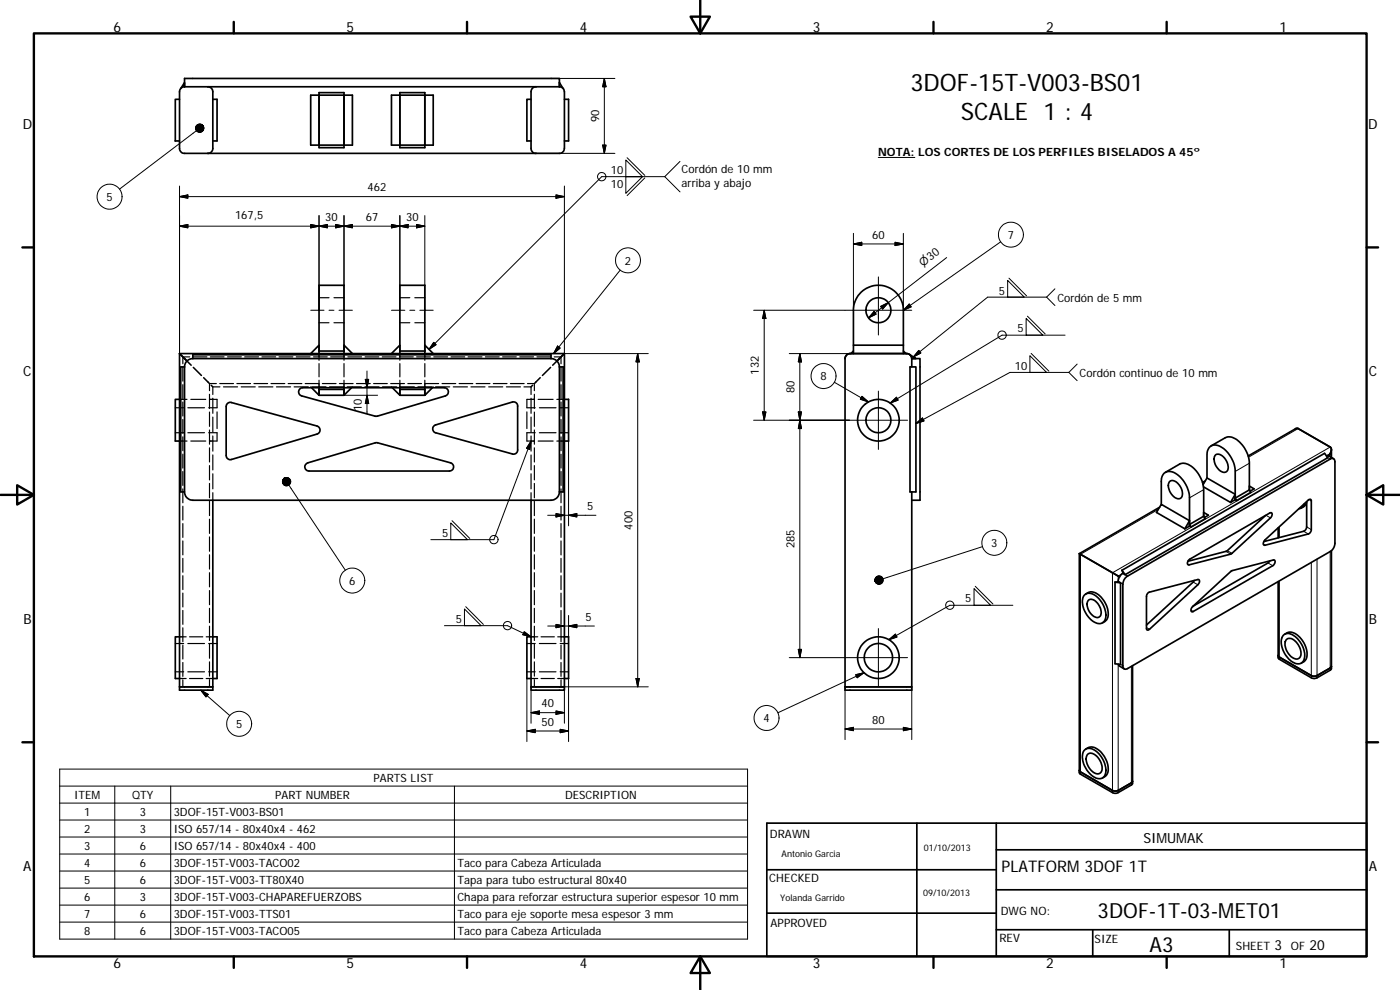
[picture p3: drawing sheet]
<svg xmlns="http://www.w3.org/2000/svg" width="420mm" height="297mm" viewBox="0 0 420 297" stroke-linecap="round" stroke-linejoin="round" font-family="sans-serif">
<g fill="none" stroke="#000" stroke-width=".51">
<path d="M53.9 29.8h-1.3v12.5h1.3M55.4 26v-1.2l-1.2 1.8M55.4 26v-2.5h2.1h110.4v2.5M62.4 26a1.48 1.48 0 0 1 1.5 1.5v17a1.48 1.48 0 0 1-1.5 1.5M63.9 29.8h1.2v12.5h-1.2M95.7 27.8h7.5v16.5h-7.5zM103.2 28.6v14.9h2.6v-14.9h-10.1M120 27.8h7.5v16.5h-7.5zM127.5 28.6v14.9h2.5v-14.9h-10M159.4 29.8h-1.3v12.5h1.3M160.9 26a1.45 1.45 0 0 0-1.5 1.5v17a1.45 1.45 0 0 0 1.5 1.5M167.9 26v-1.2l1.1 1.8"/>
<path d="M167.9 26a1.52 1.52 0 0 1 1.5 1.5v17a1.52 1.52 0 0 1-1.5 1.5h-112.5a1.48 1.48 0 0 1-1.5-1.5v-17a1.48 1.48 0 0 1 1.5-1.5M167.9 26h-112.5M169.4 29.8h1.2v12.5h-1.2M103.2 43.5h-10v-14.9h2.5v14.9M127.5 43.5h-10v-14.9h2.5v14.9M53.9 106.1h115.5M53.9 119.8h-1.3v12.5h1.3M53.9 106.1l2.2 2.2M53.9 106.1v101h10v-1h-1.5M55.4 110.1h-1.2v37.5h1.2M55.4 110.1v37.5a2.51 2.51 0 0 0 2.5 2.5h107.5a2.51 2.51 0 0 0 2.5-2.5M57.9 107.6v-1.2h107.5v1.2"/>
<path d="M57.9 107.6a2.51 2.51 0 0 0-2.5 2.5M57.9 107.6h107.5M89.9 116.7l1-.4h42.4a1.25 1.25 0 0 1 1.3 1.1 1.25 1.25 0 0 1-.9 1.4l-20.9 6.1-22.3-6.1a1.26 1.26 0 0 1-.6-2.1zM93.2 106.1l2.5-2.5v1.7v-19.7h7.5v19.7h-7.5v.8M93.5 116.3l2.2 2.3M95.7 116.3v2.3M103.2 106.1v-2.5l2.6 2.5M103.2 116.3v.5h-7.5M105.5 116.3l-2.3 2.3v-1.8v1.8h-7.5M117.5 106.1l2.5-2.5v1.7v-19.7h7.5v20.5M117.7 116.3l2.3 2.3M120 116.3v2.3"/>
<path d="M127.5 105.3h-7.5v.8M127.5 103.6l2.5 2.5M127.5 116.3v.5h-7.5M129.8 116.3l-2.3 2.3v-1.8v1.8h-7.5M165.4 107.6a2.51 2.51 0 0 1 2.5 2.5M167.9 110.1h1.1v37.5h-1.1M167.9 110.1v37.5M169.4 119.8h1.2v12.5h-1.2M169.4 106.1l-2.3 2.2M169.4 106.1v100M256.1 103.6v-10.5a7.5 7.5 0 0 1 7.5-7.5 7.5 7.5 0 0 1 7.5 7.5v13M256.1 105.3l-.7 .8"/>
<path d="M271.1 103.6h-15v2.5M271.1 105.3l.8 .8M273.1 110.1h1.8v37.5h-1.8zM273.1 106.4l1.8 1.2h-1.3M273.6 107.6a1.56 1.56 0 0 0-1.5-1.5h-17a1.56 1.56 0 0 0-1.5 1.5v99.5h20v-1h-18.5M273.6 107.6v2.5M273.6 107.6h2.5v42.5h-2.5M68.3 121.1l.6-.4 .6 .1 25.6 7a1.26 1.26 0 0 1 .9 1.2 1.26 1.26 0 0 1-.8 1.2l-25.7 7.7a1.26 1.26 0 0 1-1.6-1.2v-14.7zM91.9 139.2l21-6.4 22.3 6.1a1.25 1.25 0 0 1 .9 1.3 1.25 1.25 0 0 1-1.2 1.1h-42.2a1.23 1.23 0 0 1-1.1-.8 1.23 1.23 0 0 1 .3-1.3zM130.3 127.7l23.5-7.1a1.23 1.23 0 0 1 1.6 1.2v13.2a1.21 1.21 0 0 1-1.6 1.2l-23-6.3a1.22 1.22 0 0 1-.5-2.2zM363.5 133.8l4.2-2.5a4 4 0 0 1 4.6 1.7 9.5 9.5 0 0 1 2.7 6v8M364.8 136.5a2.56 2.56 0 0 1 3.2 1.7 2.35 2.35 0 0 1-.2 3.5 3.6 3.6 0 0 1-3.4-3.6v-1z"/>
<path d="M374.6 136.8l14.7-8.3 9.9 5.6a1.39 1.39 0 0 1 0 2l-.4 .7M398.1 136.8h.7M398.8 136.8l1.4 .8M399.6 134.9v2.3M63.9 150.1v56h-1.5M159.4 150.1v56h1.5M273.6 147.6v58.5h-18.5M348 152.2l-24.1 13.9M348.5 151.3l8.5 4.9-1.4 2.5-8.5-4.9zM348.5 151.3v-6.8a2.59 2.59 0 0 1 1.3-2.8 2.59 2.59 0 0 1 3 .3 9.3 9.3 0 0 1 4.2 7.4v8.5M349.7 141.7l4.3-2.4a4.3 4.3 0 0 1 5 2 9.6 9.6 0 0 1 2.2 5.6v8M351 144.6a1.88 1.88 0 0 1 2.8 .8 3.1 3.1 0 0 1 .5 4.1 2.72 2.72 0 0 1-3.2-1.9 2.99 2.99 0 0 1-.1-3z"/>
<path d="M357 157.9l.4 .2M357 157.9l-1.4 .8M361 145.4l1.2-2 8.5 4.9M361.2 146.1l8.1 4.6M361.2 154.9l-4.2 2.5 .4 .7M361.2 154.9l.5 .7-4.3 2.5M361.2 154.9v-1.1l1.5 .8-1.2 .7M361.7 144.3l-.8 .5M362.2 143.4v-6.9a2.57 2.57 0 0 1 1.3-2.7 2.57 2.57 0 0 1 3 .3 9.2 9.2 0 0 1 4.2 7.4v8.4M370.7 149.9l-1.4 .8M370.7 148.3v1.6M370.7 149.9l.4 .3"/>
<path d="M370.7 148.3l-1.4 2.4M375 147v-1.2l1.4 .9-1.2 .7M375 147l-4.3 2.5 .4 .7M375 147l.4 .7-4.3 2.5M379.8 154.7l-11.7 10.7-11.6 3M383.6 158.4v3M391.5 151.2a1.93 1.93 0 0 1-1.7 1.5M392.1 150.8l-.4 .8-1.1 .8M392.1 150.5v7.6a1.49 1.49 0 0 1-.9 1.3l-11.9 3.1M323.9 166.1v65.8l10.4 6.1 1.3-.2 4.3-2.6v-35.5M323.9 166.1l12.1 7M325.4 178.6a2.94 2.94 0 0 1 4.2 .9 6.7 6.7 0 0 1 2 6.6 2.2 2.2 0 0 1-3.5 .4 6.8 6.8 0 0 1-2.9-7.7z"/>
<path d="M325.8 178.2a3.4 3.4 0 0 1 5 1.4 6.1 6.1 0 0 1 1.4 6.2l-1.3 1.1M334.6 174.7v24.5l1.7 .1v-24.4M334.6 174.7l1.7 .2M335.6 174.5l-1 .2M335.6 174.5l.7 .4M336.7 171.1l60.8-35.1 1 1.3-60.8 35.1M336.7 171.1l1 1.3M336.7 171.1l.3 .9M337 172l.7 .4M337 172a3.1 3.1 0 0 0-1.4 2.5M337.7 173.4l.7-.6 60.8-35.1a.86 .86 0 0 1 1-.1 .86 .86 0 0 1 .4 1v24.4a3 3 0 0 1-1.4 2.5l-60.8 35.1a.87 .87 0 0 1-1 .1 .87 .87 0 0 1-.4-.9v-24.5zM344.5 178l.3-.3 14.7-3.8a.75 .75 0 0 1 .6 .6 .75 .75 0 0 1-.5 .8l-14.6 13.5a.48 .48 0 0 1-.6 .3 .48 .48 0 0 1-.3-.5v-9.6z"/>
<path d="M356.7 168.1l24.4-14.2a.55 .55 0 0 1 .7 .2 .55 .55 0 0 1-.1 .7l-12.1 11.3-12.7 3.4a.75 .75 0 0 1-.6-.7 .75 .75 0 0 1 .4-.7zM358.4 174.2l-14.3 13.3M379.6 162l13.1-12a.47 .47 0 0 1 .5-.2 .47 .47 0 0 1 .3 .5v8.8l-.5 .9-13.3 3.6a.74 .74 0 0 1-.6-.6 .74 .74 0 0 1 .4-.8zM381.1 168.3l-.6 .6-22.5 13M399.6 165.2v35.4l-.4 .5-4.2 2.4-.7 .1-.8-.2-9.9-6v-22.9M53.9 191.1h-1.3v12.5h1.3M63.9 191.1h1.2v12.5h-1.2M159.4 191.1h-1.3v12.5h1.3M169.4 191.1h1.2v12.5h-1.2M326.7 180a2.51 2.51 0 0 1 3.2 1.7 2.37 2.37 0 0 1-.2 3.5 3.8 3.8 0 0 1-3.4-4.2zM335.6 199.3l.3 .5 1.5 .9M357.7 182.2l11.9-10.9 12.6-3.3a.76 .76 0 0 1 .6 .7 .76 .76 0 0 1-.5 .8l-24.2 14a.6 .6 0 0 1-.8-.3 .6 .6 0 0 1 .3-.8z"/>
<path d="M383.6 196.7l.4 .5 9.5 5.5-9.5-5.5zM385.3 190.5a3.2 3.2 0 0 1 4.2 1.2 6.4 6.4 0 0 1 1.6 6.7 2.57 2.57 0 0 1-4-.3 6.7 6.7 0 0 1-2.2-7.1zM385.5 190.3a3.3 3.3 0 0 1 4.7 1 6.6 6.6 0 0 1 1.7 6.6l-1.3 1M386 192a2.04 2.04 0 0 1 3.1 .7 4.1 4.1 0 0 1 .9 4.7 2.51 2.51 0 0 1-3.4-1.4 4 4 0 0 1-.6-4zM399.6 199.9l-.4 .5-4.2 2.4-1.5-.1M53.9 206.1h8.5M160.9 206.1h8.5M160.9 206.1h-1.5v1h10v-1M253.6 206.1h1.5zM323.9 231.1l.2 .4 9.8 5.7-9.8-5.7zM325.4 225.1a2.94 2.94 0 0 1 4.2 .9 6.7 6.7 0 0 1 2 6.7 2.42 2.42 0 0 1-3.9 0 6.7 6.7 0 0 1-2.5-7.4zM325.8 224.7a3.3 3.3 0 0 1 4.7 1 6.5 6.5 0 0 1 1.7 6.6l-1.3 1.1"/>
<path d="M326.5 226.3a2.63 2.63 0 0 1 3.4 1.6 3.2 3.2 0 0 1 .2 4.1 2.86 2.86 0 0 1-3.4-1.9 3.4 3.4 0 0 1-.2-3.8zM339.9 234.4l-.4 .5-3.9 2.3-1 .2-.7-.2M230.1 247h180v40h-180zM275.2 247v40M299 255h111.1M299 247v40M230.1 274h68.9M230.1 261h68.9M299 279h111.1M299 267h111.1M327.9 279v8M368.9 279v8"/>
<circle cx="263.6" cy="93.1" r="3.8"/>
<circle cx="263.6" cy="126.1" r="6.3"/>
<circle cx="263.6" cy="126.1" r="3.8"/>
<circle cx="263.6" cy="197.3" r="6.2"/>
<circle cx="263.6" cy="197.3" r="4.2"/>
</g>
<g fill="none" stroke="#000" stroke-width=".36">
<path d="M95.7 89.3h3M95.7 96.8h3M100.2 89.3h3M100.2 96.8h3M120 89.3h3M120 96.8h3M124.5 89.3h3M124.5 96.8h3M53.9 119.8h2.2M54.9 110.2v4.2M54.9 115.4v4.2M56.1 108.3l1.3 1.3"/>
<path d="M56.9 107.1h-2v2.1M57.3 119.8h4.5M58 107.1h4.1M58 110.2l2.5 2.5M61.1 113.3l1.8 1.8M62.9 119.8h2.2v2.5h-2.5M62.9 115.1v2.1M62.9 118.3v4.3M62.9 115.1h2M63.1 107.1h4.1M63.4 115.6l.5 .5M63.9 116.1h2.1"/>
<path d="M63.9 116.1v2.3M63.9 119.5v4.5M65.9 115.1h4.2M67.1 116.1h4.2M68.3 107.1h4.1M71.1 115.1h4.1M72.4 116.1h4.2M73.4 107.1h4.2M76.2 115.1h4.1M77.6 116.1h4.3M78.6 107.1h4.1M81.3 115.1h4.2"/>
<path d="M83 116.1h4.2M83.7 107.1h4.2M86.5 115.1h4.1M88.3 116.1h4.2M88.9 107.1h4.2M91.6 115.1h4.1M93.2 116.1l.1 .1M93.4 116.2l.1 .1M93.6 116.1h4.2M94.1 107.1h4.1M95.7 106.1v2M95.7 109.1v4"/>
<path d="M95.7 114.1v2.2M96.7 115.1h4.1M98.9 116.1h4.2M99.2 107.1h4.2M101.9 115.1h4.1M103.2 106.1v2M103.2 109.1v4M103.2 114.1v2.2M104.2 116.1h4.2M104.4 107.1h4.1M105.6 116.2l-.1 .1M105.8 116.1l-.1 .1"/>
<path d="M107 115.1h4.1M109.5 116.1h4.3M109.6 107.1h4.1M112.1 115.1h4.1M114.7 107.1h4.1M114.8 116.1h4.3M117.3 115.1h4.1M117.5 116.1l.1 .1M117.7 116.2v.1M119.9 107.1h4.1M120 106.1v2M120 109.1v4"/>
<path d="M120 114.1v2.2M120.1 116.1h4.2M122.4 115.1h4.1M125 107.1h4.2M125.4 116.1h4.3M127.5 106.1v2M127.5 109.1v4M127.5 114.1v2.2M127.5 115.1h4.1M129.8 116.2v.1M130 116.1l-.1 .1M130.2 107.1h4.1"/>
<path d="M130.7 116.1h4.3M132.7 115.1h4.1M135.3 107.1h4.2M136 116.1h4.3M137.8 115.1h4.1M140.5 107.1h4.1M141.3 116.1h4.3M142.9 115.1h4.1M145.7 107.1h4.1M146.7 116.1h4.2M148 115.1h4.2M150.8 107.1h4.1"/>
<path d="M152 116.1h4.2M153.2 115.1h4.1M156 107.1h4.1M157.2 116.1h2.2M158.3 115.1h2.1M159.4 116.1v2.3M159.4 119.5v4.5M159.9 115.6l-.5 .5M160.4 119.8h-2.3v2.5h2.5M160.4 115.1v2.1M160.4 118.3v4.3M161.2 107.1h4.1"/>
<path d="M161.5 119.8h4.5M162.1 113.3l-1.7 1.8M165.3 110.2l-2.5 2.5M166.3 107.1h2.1v2.1M167.1 119.8h2.3M167.1 108.3l-1.2 1.3M168.4 110.2v4.2M168.4 115.4v4.2M52.6 129.8h2.5M52.6 122.3h2.5M53.9 132.3h2.2M54.9 120.6v4.2"/>
<path d="M54.9 125.9v4.1M54.9 131.1v4.1M54.9 136.3v4.1M56.4 122.3h5M56.4 129.8h5M57.3 132.3h4.5M62.6 129.8h2.5v2.5h-2.2M62.9 123.6v4.3M62.9 129v4.3M62.9 134.4v4.2M62.9 139.7v4.3M63.9 125.1v4.6"/>
<path d="M63.9 130.8v4.6M63.9 136.5v4.5M65.1 123.6v5M158.1 123.6v5M159.4 125.1v4.6M159.4 130.8v4.6M159.4 136.5v4.5M160.4 123.6v4.3M160.4 129v4.3M160.4 134.4v4.2M160.4 139.7v4.3M160.6 129.8h-2.5v2.5h2.3"/>
<path d="M161.5 132.3h4.5M161.9 122.3h5M161.9 129.8h5M167.1 132.3h2.3M168.1 122.3h2.5M168.1 129.8h2.5M168.4 120.6v4.2M168.4 125.9v4.1M168.4 131.1v4.1M168.4 136.3v4.1M54.9 141.5v4.1M54.9 146.7v4.2"/>
<path d="M54.9 151.9v4.1M54.9 157.1v4.1M62.9 145.1v4.3M62.9 150.4v4.3M62.9 155.8v4.2M63.9 142.2v4.5M63.9 147.8v2.3M159.4 142.2v4.5M159.4 147.8v2.3M160.4 145.1v4.3M160.4 150.4v4.3M160.4 155.8v4.2"/>
<path d="M168.4 141.5v4.1M168.4 146.7v4.2M168.4 151.9v4.1M168.4 157.1v4.1M54.9 162.3v4.2M54.9 167.5v4.2M54.9 172.7v4.2M54.9 177.9v4.2M62.9 161.1v4.3M62.9 166.5v4.3M62.9 171.8v4.3M62.9 177.2v4.2"/>
<path d="M160.4 161.1v4.3M160.4 166.5v4.3M160.4 171.8v4.3M160.4 177.2v4.2M168.4 162.3v4.2M168.4 167.5v4.2M168.4 172.7v4.2M168.4 177.9v4.2M52.6 193.1h2.5M53.9 191.1h2M54.9 183.2v4.1M54.9 188.4v4.1"/>
<path d="M54.9 193.6v4.1M54.9 198.8v4.1M56.4 193.1h5M56.9 191.1h4M61.9 191.1h2M62.6 193.1h2.5M62.9 182.5v4.3M62.9 187.9v4.3M62.9 193.2v4.3M62.9 198.6v4.3M158.1 193.1h2.5M159.4 191.1h2"/>
<path d="M160.4 182.5v4.3M160.4 187.9v4.3M160.4 193.2v4.3M160.4 198.6v4.3M161.9 193.1h5M162.4 191.1h4M167.4 191.1h2M168.1 193.1h2.5M168.4 183.2v4.1M168.4 188.4v4.1M168.4 193.6v4.1M168.4 198.8v4.1"/>
<path d="M52.6 201.6h2.5M53.9 203.6h2M54.9 204v2.1M56.4 201.6h5M56.9 203.6h4M61.9 203.6h2M62.6 201.6h2.5M62.9 203.9v2.2M158.1 201.6h2.5M159.4 203.6h2M160.4 203.9v2.2M161.9 201.6h5"/>
<path d="M162.4 203.6h4M167.4 203.6h2M168.1 201.6h2.5M168.4 204v2.1"/>
</g>
<g fill="none" stroke="#000" stroke-width=".3">
<path d="M58.9 39.2l-23 17.5M165.4 23.5h19.1M181.4 23.5l.5 2.5h-1zM181.4 23.5v22.5M53.9 59h115.5M53.9 55.8v50.3M53.9 59l2.5-.5v1zM160.9 46h23.6M166.9 58.5l2.5 .5-2.5 .5zM169.4 55.8v50.3h25.2M180.9 43.5h1l-.5 2.5zM187.8 48l5 5h-5z"/>
<path d="M187.8 53h5l-5 5zM188.2 47.3l5.3 5.3M193.5 53.4l-5.3 5.3M199.5 53h-18.9l-51.9 51.8M199.5 53l4.6 4.6M204.1 48.4l-4.6 4.6M263.6 47.2h11M53.9 67.9l2.5-.5v1zM53.9 67.9h73.6M93.2 67.4l2.5 .5-2.5 .5zM95.7 64.7v28.3M95.7 67.9l2.6-.5v1z"/>
<path d="M100.7 67.4l2.5 .5-2.5 .5zM103.2 67.9l2.6-.5v1zM103.2 64.7v28.3M117.5 67.4l2.5 .5-2.5 .5zM120 67.9l2.5-.5v1zM120 64.7v28.3M125 67.4l2.5 .5-2.5 .5zM127.5 64.7v28.3M256.1 73.2l2.5-.5v1zM256.1 73.2h15M256.1 70v23M268.6 72.7l2.5 .5-2.5 .5z"/>
<path d="M271.1 70v23M284.1 77.3l-23.4 18.1M300.3 72.6l-29.1 20.4 1.7-1.8 .5 .9-2.1 .9M93.2 93.1h4M98.7 93.1h1.5M101.7 93.1h4.1M117.5 93.1h4M123 93.1h1.5M126 93.1h4M186.1 81l-20 25.1M226.2 93.1h47.4M229.4 93.1v33"/>
<path d="M229.4 93.1l.5 2.5h-1zM262.3 93.5l.6 .8-2.2 1.1zM263.6 83.1v17.4M264.3 91.9l2.3-1.1-1.7 1.9zM302.4 84.1l5 5.1h-5zM302.8 83.5l5.3 5.3M308 95.5l5 5.1h-5zM308.3 94.9l5.4 5.3M314.1 89.2l2.5 2.5M314.1 89.2h-17.7l-22.3 17.9M316.6 86.7l-2.5 2.5M103.2 118.6h10.1"/>
<path d="M109.6 113.8h1l-.5 2.5zM110.1 111.3v12.8M110.1 118.6l.5 2.5h-1zM130.2 102.7l.7 .7-2.2 1.4zM167.3 103.8l.8 .6-2 1.7zM191.4 106.1v100M191.4 106.1l.5 2.5h-1zM236.9 106.1h18.2M240 106.1v91.2M240 106.1l.5 2.5h-.9zM250.4 114.7l10.2 5.9M258.7 118.9l1.9 1.7-2.4-.8z"/>
<path d="M263.6 117.3v17.6M275.7 105.1l.7 .8-2.3 1.2zM309.1 106.7l5 5h-5zM309.5 106l5.3 5.4M319.6 100.6h-18.9l-33.5 20.3M320.8 111.7l2.5 2.5M320.8 111.7h-17.7l-28.2 15.4M323.3 109.2l-2.5 2.5M159.4 132.3l-11.2 29.6h-18.9M159.4 132.3l-.4 2.6-1-.4zM170.6 132.3v25.5M226.2 126.1h46.2"/>
<path d="M228.9 123.6h1l-.5 2.5zM239.6 123.6h.9l-.5 2.5zM240 126.1l.5 2.5h-.9zM267.2 120.9l1.8-1.7 .5 .9zM274.9 127.1l1.9-1.7 .5 .9zM375 139l-4.3 2.5M389.6 128.6l-14.9 8.6M398.1 136.8l1.1-.7v1M398.5 137.3l.7 .4M399.2 134.1l-65.3 37.8v65.9M86.7 145.6l16.9 25.5M135.3 156.9l5 5h-5z"/>
<path d="M135.7 156.2l5.3 5.3M164.4 154.6h14.4M166.9 154.1l2.5 .5-2.5 .5zM170.6 154.6l2.5-.5v1zM347.7 152.8l-23.4 13.5v66M361.2 146.9l-4.2 2.5M361.4 144.9l-.4 .2M379.9 154.6l1.4 .8M384 158.1v3.2M391.2 159.4l1.5 .8M392.1 158.1l1.4 .8M392.9 149.9l.6 .4"/>
<path d="M292.3 176.6l5 5h-5zM292.7 175.9l5.3 5.3M294.8 164l-29.8 9.7M338.4 172.8l-1.4-.8-1.4 .8v1.7l1.4 .8M356.4 169.2l.5 .3M358.1 174.6l1.4 .9M367.9 165.4l1.4 .9M368.3 165.2l1.4 .8M379.1 163.3l.6 .3M380.5 168.9l1.5 .8M384 174.3v23.5M393.5 168.7v34.7"/>
<path d="M395.3 167.8v35.6M399.2 165.5v35.6M133.4 187.7h18.9l7.1 3.4M139.4 182.7l5 5h-5zM139.8 182l5.3 5.3M157.3 189.5l2.1 1.6-2.5-.7zM164.4 187.8h14M166.9 187.3l2.5 .5-2.5 .5zM170.6 187.8l2.5-.5v1zM170.6 184.7v6.4M236.9 197.3h35.5M239.6 194.8h.9l-.5 2.5z"/>
<path d="M263.6 188.6v17.5M266.8 191.9l1.9-1.6 .5 .8zM304 181.6h-18.9l-18.3 10.3M335.6 199.3v38.5M336.3 199.3l.7 .5M339.5 199.9v35.6M344.1 188.3l.9 .5M357.4 183.1l.7 .4M60.3 207.1l2.2 1.2-.7 .8zM60.3 207.1l8.6 7.6M158.1 219.3l2.5-.5v1zM158.1 219.3h12.5"/>
<path d="M158.1 203.6v18.9M159.4 213.8l2.5-.5v1zM159.4 213.8h10M159.4 206.1v10.9M166.9 213.3l2.5 .5-2.5 .5zM167.9 206.1h26.7M168.1 218.8l2.5 .5-2.5 .5zM169.4 206.1v10.9M170.6 203.6v18.9M190.9 203.6h1l-.5 2.5zM253.6 206.1v15.8M253.6 218.7l2.5-.5v1z"/>
<path d="M253.6 218.7h20M256.8 202.4l2.5-.6-2.1 1.5zM259.3 201.8l-25.9 12.1M271.1 218.2l2.5 .5-2.5 .5zM273.6 206.1v15.8M17.9 230.8h206.5v51h-206.5zM17.9 235.9h206.5M34.4 235.9v45.9M51.2 235.9v45.9M136.4 235.9v45.9M17.9 241h206.5M17.9 246h206.5"/>
<path d="M17.9 251.1h206.5M17.9 256.2h206.5M17.9 261.3h206.5M17.9 266.5h206.5M17.9 271.6h206.5M17.9 276.7h206.5"/>
<circle cx="32.9" cy="59" r="3.7"/>
<circle cx="180.6" cy="53" r="1.26"/>
<circle cx="188.5" cy="78.1" r="3.8"/>
<circle cx="303.4" cy="70.4" r="3.7"/>
<circle cx="247.2" cy="112.8" r="3.7"/>
<circle cx="300.7" cy="100.6" r="1.25"/>
<circle cx="105.7" cy="174.2" r="3.7"/>
<circle cx="148.2" cy="161.9" r="1.25"/>
<circle cx="298.4" cy="162.9" r="3.8"/>
<circle cx="152.3" cy="187.7" r="1.24"/>
<circle cx="285.1" cy="181.6" r="1.25"/>
<circle cx="71.8" cy="217.2" r="3.8"/>
<circle cx="230" cy="215.4" r="3.7"/>
</g>
<g fill="none" stroke="#000" stroke-width=".71">
<path d="M10.2 10h399.9v277h-399.9zM70.2 6.6v3.4M140.2 6.6v3.4M207.3 5h5.8l-2.9 5zM210.2 0v10M280.2 6.6v3.4M350.1 6.6v3.4M6.7 74.2h3.5M410.1 74.2h3.5M.2 148.5h10M5.2 145.6l5 2.9-5 2.9zM410.1 148.5l5-2.9v5.8z"/>
<path d="M410.1 148.5h10M6.7 222.7h3.5M410.1 222.7h3.5M70.2 287v3.4M140.2 287v3.4M210.2 287l2.9 5h-5.8zM210.2 287v10M280.2 287v3.4M350.1 287v3.4"/>
</g>
<g fill="#000" stroke="#000" stroke-width=".3">
<path d="M60.5 37.4l.4 .3zM60.3 37.3l.6 .4zM60 37.2l.9 .5zM59.7 37.2l1.2 .5zM59.5 37.3l1.4 .4zM59.2 37.4l.3-.1 1.4 .4zM59 37.6l.2-.2 1.7 .3zM59 37.6l1.9 .1-2 .1zM58.9 37.8l2-.1-2.2 .4zM58.7 38.1l2.2-.4-2.2 .6zM58.7 38.3l2.2-.6-2.2 .9zM58.7 38.6l2.2-.9-2.2 1.2z"/>
<path d="M58.7 38.9l2.2-1.2-2 1.4zM58.9 39.1l2-1.4-1.9 1.6zM59 39.3l1.9-1.6-1.7 1.8zM60.9 37.7l-1.4 1.9-.3-.1zM60.9 37.7l-1.2 2-.2-.1zM60.9 37.7l-.9 2h-.3zM60.9 37.7l-.6 2h-.3zM60.9 37.7l-.4 1.9-.2 .1zM60.9 37.7l-.2 1.7-.2 .2zM60.9 37.7v1.5l-.2 .2zM60.9 37.7v1.5zM60.9 37.7l.2 1.3z"/>
<path d="M60.9 37.7l.2 1zM60.9 37.7l.3 .8zM60.9 37.7l.2 .5zM60.9 37.7l.2 .3zM181.4 23.5l.5 2.5h-1zM53.9 59l2.5-.5v1zM166.9 58.5l2.5 .5-2.5 .5zM180.9 43.5h1l-.5 2.5zM53.9 67.9l2.5-.5v1zM93.2 67.4l2.5 .5-2.5 .5zM95.7 67.9l2.6-.5v1zM100.7 67.4l2.5 .5-2.5 .5z"/>
<path d="M103.2 67.9l2.6-.5v1zM117.5 67.4l2.5 .5-2.5 .5zM120 67.9l2.5-.5v1zM125 67.4l2.5 .5-2.5 .5zM256.1 73.2l2.5-.5v1zM268.6 72.7l2.5 .5-2.5 .5zM229.4 93.1l.5 2.5h-1zM262.3 93.5l.6 .8-2.2 1.1zM264.3 91.9l2.3-1.1-1.7 1.9zM272.9 91.2l.5 .9-2.3 1zM109.6 113.8h1l-.5 2.5zM130.2 102.7l.7 .7-2.2 1.4z"/>
<path d="M167.3 103.8l.8 .6-2 1.7zM191.4 106.1l.5 2.5h-1zM240 106.1l.5 2.5h-.9zM258.7 118.9l1.9 1.7-2.4-.8zM267.2 120.9l1.8-1.7 .5 .9zM275.7 105.1l.7 .8-2.3 1.2zM110.1 118.6l.5 2.5h-1zM159.4 132.3l-.4 2.6-1-.4zM228.9 123.6h1l-.5 2.5zM239.6 123.6h.9l-.5 2.5zM240 126.1l.5 2.5h-.9zM274.9 127.1l1.9-1.7 .5 .9z"/>
<path d="M85.1 143.7l.2-.2-.3 .4zM85.3 143.5l-.5 .6zM85.3 143.5l-.5 .9zM85.3 143.5l-.5 1.2zM85.3 143.5l-.5 1.4zM85.3 143.5l-.4 1.7-.1-.3zM85.3 143.5l-.2 1.9-.2-.2zM85.3 143.5v2.1l-.2-.2zM85.3 143.5l.2 2.2-.2-.1zM85.3 143.5l.5 2.3-.3-.1zM85.3 143.5l.8 2.3h-.3zM85.3 143.5l1 2.2-.2 .1z"/>
<path d="M85.3 143.5l1.3 2.1-.3 .1zM85.3 143.5l1.5 2-.2 .1zM85.3 143.5l1.7 1.8-.2 .2zM85.3 143.5l1.8 1.6-.1 .2zM85.3 143.5l1.9 1.3-.1 .3zM85.3 143.5l2 1-.1 .3zM85.3 143.5l1.9 .8 .1 .2zM85.3 143.5l1.8 .5 .1 .3zM85.3 143.5l1.7 .3 .1 .2zM85.3 143.5l1.5 .1 .2 .2zM85.3 143.5l1.5 .1zM85.3 143.5l1.3-.1z"/>
<path d="M85.3 143.5l1-.2zM85.3 143.5l.8-.2zM85.3 143.5l.5-.2zM85.3 143.5l.3-.1zM166.9 154.1l2.5 .5-2.5 .5zM170.6 154.6l2.5-.5v1zM262.6 174.4l.3 .5zM262.6 174.4l.5 .7zM262.6 174.4l.7 .8zM262.6 174.4l1 .9zM262.6 174.4l1.3 .9zM262.6 174.4l1.5 .9h-.2z"/>
<path d="M262.6 174.4l1.8 .8-.3 .1zM262.6 174.4l2 .6-.2 .2zM262.6 174.4l2.2 .4-.2 .2zM262.6 174.4l2.3 .2-.1 .2zM262.6 174.4l2.4-.1-.1 .3zM262.6 174.4l2.5-.3-.1 .2zM262.6 174.4l2.4-.6 .1 .3zM262.6 174.4l2.4-.9v.3zM262.6 174.4l2.2-1.1 .2 .2zM262.6 174.4l2-1.3 .2 .2zM262.6 174.4l1.8-1.5 .2 .2zM264.2 172.8l.2 .1-1.8 1.5z"/>
<path d="M263.9 172.8h.3l-1.6 1.6zM263.6 172.8h.3l-1.3 1.6zM263.4 172.9l.2-.1-1 1.6zM263.1 173l.3-.1-.8 1.5zM262.9 173.2l.2-.2-.5 1.4zM262.9 173.2l-.3 1.2zM262.8 173.4l-.2 1zM262.6 173.6v.8zM262.6 173.9v.5zM262.6 174.2v.2zM157.3 189.5l2.1 1.6-2.5-.7zM166.9 187.3l2.5 .5-2.5 .5z"/>
<path d="M170.6 187.8l2.5-.5v1zM239.6 194.8h.9l-.5 2.5zM266.8 191.9l1.9-1.6 .5 .8zM60.3 207.1l2.2 1.2-.7 .8zM158.1 219.3l2.5-.5v1zM159.4 213.8l2.5-.5v1zM166.9 213.3l2.5 .5-2.5 .5zM168.1 218.8l2.5 .5-2.5 .5zM190.9 203.6h1l-.5 2.5zM253.6 218.7l2.5-.5v1zM256.8 202.4l2.5-.6-2.1 1.5zM271.1 218.2l2.5 .5-2.5 .5z"/>
</g>
<g font-size="7.2">
<text x="273.3" y="27.4">3DOF-15T-V003-BS01</text>
<text x="288.3" y="36">SCALE 1 : 4</text>
</g>
<g font-size="6.3">
<text x="329.4" y="275.4">3DOF-1T-03-MET01</text>
<text x="345" y="285.6">A3</text>
</g>
<text font-size="4.8" x="300.6" y="261.7">PLATFORM 3DOF 1T</text>
<g font-size="4.2">
<text x="34" y="9.6">6</text>
<text x="104" y="9.6">5</text>
<text x="174" y="9.6">4</text>
<text x="244" y="9.6">3</text>
<text x="314" y="9.6">2</text>
<text x="384" y="9.6">1</text>
<text x="6.8" y="38.7">D</text>
<text x="410.6" y="38.7">D</text>
<text x="7" y="112.9">C</text>
<text x="410.8" y="112.9">C</text>
<text x="7" y="187.1">B</text>
<text x="410.8" y="187.1">B</text>
<text x="343.1" y="252.8">SIMUMAK</text>
<text x="7" y="261.3">A</text>
<text x="410.8" y="261.3">A</text>
<text x="382.5" y="285">3</text>
<text x="393" y="285">20</text>
<text x="34" y="290.4">6</text>
<text x="104" y="290.4">5</text>
<text x="174" y="290.4">4</text>
<text x="244" y="290.4">3</text>
<text x="314" y="290.4">2</text>
<text x="384" y="290.4">1</text>
</g>
<g font-size="3.5">
<text x="231.1" y="251.4">DRAWN</text>
<text x="230.9" y="264.6">CHECKED</text>
<text x="300.3" y="274.5">DWG NO:</text>
<text x="231.3" y="278.2">APPROVED</text>
<text x="299.9" y="282.6">REV</text>
<text x="328.5" y="283">SIZE</text>
<text x="370.9" y="285">SHEET</text>
<text x="387.4" y="285">OF</text>
</g>
<g font-size="3.4">
<text x="179.8" y="36.7" transform="rotate(-90 179.8 36.7)">90</text>
<text x="263.5" y="46.7">NOTA: LOS CORTES DE LOS PERFILES BISELADOS A 45º</text>
<text x="183.4" y="52.2">10</text>
<text x="204.5" y="52">Cordón de 10 mm</text>
<text x="110.3" y="57.4">462</text>
<text x="183.4" y="56.3">10</text>
<text x="204.5" y="56.1">arriba y abajo</text>
<text x="32" y="60.3">5</text>
<text x="70.5" y="65.7">167,5</text>
<text x="97.6" y="66.3">30</text>
<text x="109.8" y="66.3">67</text>
<text x="121.9" y="66.3">30</text>
<text x="261.7" y="71.6">60</text>
<text x="302.4" y="71.7">7</text>
<text x="187.5" y="79.4">2</text>
<text x="279.2" y="78.4" transform="rotate(-37 279.2 78.4)">30</text>
<text x="299.8" y="88.4">5</text>
<text x="317.3" y="90.6">Cordón de 5 mm</text>
<text x="305.3" y="99.8">5</text>
<text x="227.8" y="112.4" transform="rotate(-90 227.8 112.4)">132</text>
<text x="304.6" y="110.9">10</text>
<text x="324" y="113.1">Cordón continuo de 10 mm</text>
<text x="238.5" y="118" transform="rotate(-90 238.5 118)">80</text>
<text x="246.2" y="114.1">8</text>
<text x="108.6" y="123.4" transform="rotate(-90 108.6 123.4)">10</text>
<text x="176.2" y="153">5</text>
<text x="132.7" y="161.1">5</text>
<text x="189.8" y="158.9" transform="rotate(-90 189.8 158.9)">400</text>
<text x="238.5" y="164.5" transform="rotate(-90 238.5 164.5)">285</text>
<text x="297.5" y="164.1">3</text>
<text x="104.8" y="175.5">6</text>
<text x="289.7" y="180.8">5</text>
<text x="136.8" y="186.9">5</text>
<text x="175.8" y="186.2">5</text>
<text x="162.5" y="212.2">40</text>
<text x="70.9" y="218.4">5</text>
<text x="162.5" y="217.7">50</text>
<text x="229.1" y="216.7">4</text>
<text x="261.7" y="217.1">80</text>
<text x="22.3" y="239.6">ITEM</text>
<text x="39.6" y="239.7">QTY</text>
<text x="82.6" y="239.6">PART NUMBER</text>
<text x="112.1" y="234.6">PARTS LIST</text>
<text x="169.6" y="239.7">DESCRIPTION</text>
<text x="25.3" y="244.8">1</text>
<text x="41.9" y="244.8">3</text>
<text x="52.2" y="244.8">3DOF-15T-V003-BS01</text>
<text x="25.3" y="249.9">2</text>
<text x="41.9" y="249.9">3</text>
<text x="52.2" y="249.9">ISO 657/14 - 80x40x4 - 462</text>
<text x="25.3" y="255">3</text>
<text x="41.9" y="255">6</text>
<text x="52.2" y="255">ISO 657/14 - 80x40x4 - 400</text>
<text x="25.3" y="260">4</text>
<text x="41.9" y="260.1">6</text>
<text x="52.2" y="260.1">3DOF-15T-V003-TACO02</text>
<text x="137.3" y="260.1">Taco para Cabeza Articulada</text>
<text x="25.3" y="265.1">5</text>
<text x="41.9" y="265.2">6</text>
<text x="52.2" y="265.2">3DOF-15T-V003-TT80X40</text>
<text x="137.3" y="265.2">Tapa para tubo estructural 80x40</text>
<text x="25.3" y="270.3">6</text>
<text x="25.3" y="275.4">7</text>
<text x="41.9" y="270.3">3</text>
<text x="41.9" y="275.4">6</text>
<text x="52.2" y="270.3">3DOF-15T-V003-CHAPAREFUERZOBS</text>
<text x="52.2" y="275.4">3DOF-15T-V003-TTS01</text>
<text x="137.3" y="270.3">Chapa para reforzar estructura superior espesor 10 mm</text>
<text x="137.3" y="275.4">Taco para eje soporte mesa espesor 3 mm</text>
<text x="25.3" y="280.5">8</text>
<text x="41.9" y="280.5">6</text>
<text x="52.2" y="280.5">3DOF-15T-V003-TACO05</text>
<text x="137.3" y="280.5">Taco para Cabeza Articulada</text>
</g>
<text font-size="3.3" x="277" y="80.1" transform="rotate(-38 277 80.1)">⌀</text>
<g font-size="2.7">
<text x="234.5" y="257.1">Antonio Garcia</text>
<text x="277.3" y="255.2">01/10/2013</text>
<text x="277" y="268.7">09/10/2013</text>
<text x="234.2" y="270.2">Yolanda Garrido</text>
</g>
</svg>
